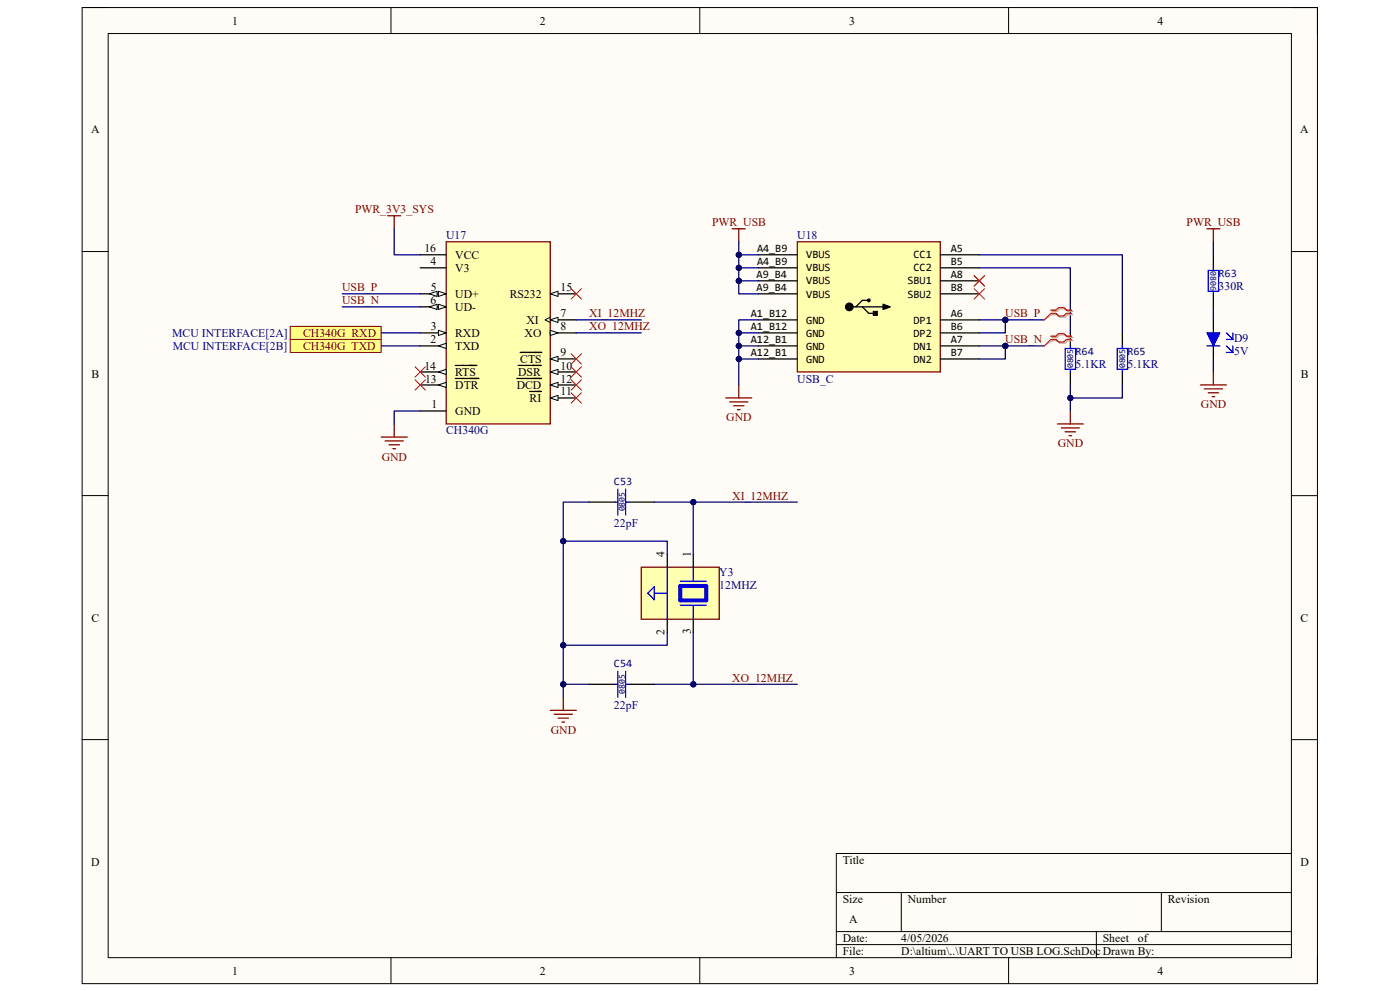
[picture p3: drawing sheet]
<svg xmlns="http://www.w3.org/2000/svg" width="420mm" height="297mm" viewBox="0 0 420 297" stroke-linecap="round" stroke-linejoin="round" font-family="sans-serif">
<path d="M24.6 2.3h370.6v292.5h-370.6z" fill-rule="evenodd" fill="#fffcf8"/>
<path d="M24.6 2.3h370.6v292.5h-370.6z" fill="none" stroke="#000" stroke-width=".3"/>
<path d="M32.4 10.1h355v276.9h-355z" fill-rule="evenodd" fill="#fffcf8"/>
<g fill="none" stroke="#000" stroke-width=".3">
<path d="M24.6 2.3h7.8M32.4 10.1h355v276.9h-355zM117.3 2.3v7.8M209.9 2.3v7.8M302.6 2.3v7.8M387.4 2.3h7.8v7.8M24.6 75.4h7.8M387.4 75.4h7.8M24.6 148.5h7.8M387.4 148.5h7.8M24.6 221.7h7.8M387.4 221.7h7.8"/>
<path d="M387.4 255.8h-136.5v31.2M250.9 267.5h136.5M250.9 279.2h136.5M270.4 267.5v11.7M328.9 279.2v7.8M348.4 267.5v11.7M117.3 287v7.8M209.9 287v7.8M250.9 283.1h136.5M302.6 287v7.8M395.2 287v7.8"/>
</g>
<path d="M239.2 72.5h42.9v39h-42.9z" fill-rule="evenodd" fill="#ffffb0"/>
<path d="M239.2 72.5h42.9v39h-42.9z" fill="none" stroke="#800000" stroke-width=".38"/>
<g fill="none" stroke="#000" stroke-width=".38">
<path d="M227.5 76.4h11.7M282.1 76.4h11.7M227.5 95.9h11.7M227.5 84.2h11.7M227.5 80.3h11.7M227.5 99.8h11.7M227.5 88.1h11.7M254.8 92h11.7M258.7 92l1.9 1.9h2M260.6 90h-1.9l-2 2M262 93.3h1.2v1.2h-1.2zM264.9 91.2l2.2 .8-2.2 .8z"/>
<path d="M282.1 95.9h11.7M282.1 84.2h11.7M282.1 80.3h11.7M282.1 99.8h11.7M282.1 88.1h11.7M227.5 103.7h11.7M227.5 107.6h11.7M282.1 103.7h11.7M282.1 107.6h11.7"/>
<circle cx="254.8" cy="92" r=".39"/>
<circle cx="260.6" cy="90" r=".39"/>
</g>
<g fill="#000">
<path d="M264.9 91.2l2.2 .8-2.2 .8z"/>
<path d="M262 93.3h1.2v1.2h-1.2z" fill-rule="evenodd"/>
<circle cx="254.8" cy="92" r=".39"/>
<circle cx="254.8" cy="92" r="1.17"/>
<circle cx="260.6" cy="90" r=".39"/>
</g>
<circle cx="254.8" cy="92" r="1.17" fill="none" stroke="#000" stroke-width=".3"/>
<path d="M133.9 72.5h31.2v54.6h-31.2z" fill-rule="evenodd" fill="#ffffb0"/>
<path d="M133.9 72.5h31.2v54.6h-31.2z" fill="none" stroke="#800000" stroke-width=".38"/>
<path d="M165.1 88.1h7.8" fill="none" stroke="#000" stroke-width=".38"/>
<path d="M165.1 88.1l2.3-.8v1.5z" fill="#f8fcff"/>
<path d="M165.1 88.1l2.3-.8v1.5z" fill="none" stroke="#000" stroke-width=".3"/>
<path d="M165.1 95.9h7.8" fill="none" stroke="#000" stroke-width=".38"/>
<path d="M165.1 95.9l2.3-.8v1.6z" fill="#f8fcff"/>
<path d="M165.1 95.9l2.3-.8v1.6zM165.1 95.1l-1.6 .8 1.6 .8" fill="none" stroke="#000" stroke-width=".3"/>
<path d="M165.1 99.8h7.8" fill="none" stroke="#000" stroke-width=".38"/>
<path d="M165.1 99l2.3 .8-2.3 .8z" fill="#f8fcff"/>
<path d="M165.1 99l2.3 .8-2.3 .8z" fill="none" stroke="#000" stroke-width=".3"/>
<path d="M165.1 107.6h7.8" fill="none" stroke="#000" stroke-width=".38"/>
<path d="M165.1 107.6l2.3-.8v1.6z" fill="#f8fcff"/>
<path d="M165.1 107.6l2.3-.8v1.6z" fill="none" stroke="#000" stroke-width=".3"/>
<path d="M156.1 105.6h6.4M165.1 111.5h7.8" fill="none" stroke="#000" stroke-width=".38"/>
<path d="M165.1 111.5l2.3-.8v1.6z" fill="#f8fcff"/>
<path d="M165.1 111.5l2.3-.8v1.6z" fill="none" stroke="#000" stroke-width=".3"/>
<path d="M155.5 109.5h6.8M165.1 115.4h7.8" fill="none" stroke="#000" stroke-width=".38"/>
<path d="M165.1 115.4l2.3-.8v1.6z" fill="#f8fcff"/>
<path d="M165.1 115.4l2.3-.8v1.6z" fill="none" stroke="#000" stroke-width=".3"/>
<path d="M155 113.4h7.5M165.1 119.3h7.8" fill="none" stroke="#000" stroke-width=".38"/>
<path d="M165.1 119.3l2.3-.8v1.6z" fill="#f8fcff"/>
<path d="M165.1 119.3l2.3-.8v1.6z" fill="none" stroke="#000" stroke-width=".3"/>
<path d="M126.1 76.4h7.8M126.1 80.3h7.8M126.1 88.1h7.8M158.9 117.3h3.5" fill="none" stroke="#000" stroke-width=".38"/>
<path d="M131.5 87.3l2.4 .8-2.4 .7z" fill="#f8fcff"/>
<path d="M131.5 87.3l2.4 .8-2.4 .7z" fill="none" stroke="#000" stroke-width=".3"/>
<path d="M128.8 88.1l2.3-.8v1.5z" fill="#f8fcff"/>
<path d="M128.8 88.1l2.3-.8v1.5z" fill="none" stroke="#000" stroke-width=".3"/>
<path d="M126.1 92h7.8" fill="none" stroke="#000" stroke-width=".38"/>
<path d="M131.5 91.2l2.4 .8-2.4 .8z" fill="#f8fcff"/>
<path d="M131.5 91.2l2.4 .8-2.4 .8z" fill="none" stroke="#000" stroke-width=".3"/>
<path d="M128.8 92l2.3-.8v1.6z" fill="#f8fcff"/>
<path d="M128.8 92l2.3-.8v1.6z" fill="none" stroke="#000" stroke-width=".3"/>
<path d="M126.1 99.8h7.8" fill="none" stroke="#000" stroke-width=".38"/>
<path d="M131.5 99l2.4 .8-2.4 .8z" fill="#f8fcff"/>
<path d="M131.5 99l2.4 .8-2.4 .8z" fill="none" stroke="#000" stroke-width=".3"/>
<path d="M126.1 103.7h7.8" fill="none" stroke="#000" stroke-width=".38"/>
<path d="M131.5 103.7l2.4-.8v1.6z" fill="#f8fcff"/>
<path d="M131.5 103.7l2.4-.8v1.6z" fill="none" stroke="#000" stroke-width=".3"/>
<path d="M126.1 111.5h7.8" fill="none" stroke="#000" stroke-width=".38"/>
<path d="M131.5 111.5l2.4-.8v1.6z" fill="#f8fcff"/>
<path d="M131.5 111.5l2.4-.8v1.6z" fill="none" stroke="#000" stroke-width=".3"/>
<path d="M126.1 115.4h7.8M136.6 109.5h6.4" fill="none" stroke="#000" stroke-width=".38"/>
<path d="M131.5 115.4l2.4-.8v1.6z" fill="#f8fcff"/>
<path d="M131.5 115.4l2.4-.8v1.6z" fill="none" stroke="#000" stroke-width=".3"/>
<path d="M136.6 113.4h7M126.1 123.2h7.8" fill="none" stroke="#000" stroke-width=".38"/>
<path d="M217.7 119.3h7.8M221.6 115.4v3.9M218.9 120.4h5.5M220.1 121.6h3.1M221.2 122.8h.8" fill="none" stroke="#800000" stroke-width=".38"/>
<path d="M192.4 170h23.4v15.6h-23.4z" fill-rule="evenodd" fill="#ffffb0"/>
<g fill="none" stroke="#800000" stroke-width=".38">
<path d="M219.7 68.6h3.9M221.6 68.6v3.9M317.2 127.1h7.8M318.4 128.2h5.4M319.5 129.4h3.2M320.7 130.6h.8M321.1 123.2v3.9M192.4 170h23.4v15.6h-23.4zM165.1 212.9h7.8M166.2 214.1h5.5M167.4 215.2h3.1M168.6 216.4h.8"/>
<path d="M169 209v3.9"/>
</g>
<path d="M204.1 175.6h7.8v4.3h-7.8z" fill="none" stroke="#00f" stroke-width="1.2"/>
<g fill="none" stroke="#00f" stroke-width=".38">
<path d="M319.5 104.5h3.2v6.2h-3.2zM321.1 103.7v.8M321.1 110.7v.8M335.1 104.5h3.2v6.2h-3.2zM336.7 103.7v.8M336.7 110.7v.8M184.6 150.5h.8M185.4 146.6v7.8M187.7 146.6v7.8M187.7 150.5h.8M194.3 177.8l2-2v3.9zM196.3 177.8h3.9"/>
<path d="M200.2 170v15.6M204.1 174.2h7.8M208 170v3.9M204.1 181.4h7.8M208 181.7v3.9M184.6 205.1h.8M185.4 201.2v7.8M187.7 201.2v7.8M187.7 205.1h.8"/>
</g>
<path d="M321.1 99.8v3.9M336.7 99.8v3.9M321.1 111.5v3.9M336.7 111.5v3.9M176.8 150.5h7.8M188.5 150.5h7.8M200.2 166.1v3.9M208 166.1v3.9M200.2 185.6v3.9M208 185.6v3.9M176.8 205.1h7.8M188.5 205.1h7.8" fill="none" stroke="#000" stroke-width=".38"/>
<circle cx="301.6" cy="95.9" r=".78" fill="#000080"/>
<circle cx="301.6" cy="95.9" r=".78" fill="none" stroke="#000080" stroke-width=".3"/>
<circle cx="301.6" cy="103.7" r=".78" fill="#000080"/>
<circle cx="301.6" cy="103.7" r=".78" fill="none" stroke="#000080" stroke-width=".3"/>
<path d="M292.2 82.6l3.1 3.1M292.2 86.5l3.1 3.1M295.3 82.6l-3.1 3.1M295.3 86.5l-3.1 3.1" fill="none" stroke="#f00" stroke-width=".3"/>
<path d="M362.1 68.6h3.9M364 68.6v3.9M360.1 115.4h7.8M361.3 116.5h5.4M362.5 117.7h3.1M363.6 118.9h.8M364 111.5v3.9" fill="none" stroke="#800000" stroke-width=".38"/>
<path d="M364 76.4v3.9M364 88.1v3.9M364 95.9v3.9M364 103.7v3.9" fill="none" stroke="#000" stroke-width=".38"/>
<path d="M362.5 81h3.1v6.3h-3.1zM364 80.3v.7M364 87.3v.8" fill="none" stroke="#00f" stroke-width=".38"/>
<path d="M362.1 99.8h3.9l-2 3.9z" fill="#00f"/>
<path d="M362.1 99.8h3.9l-2 3.9zM367.9 99.8l2 1.9M369.9 99.8v1.9M362.1 103.7h3.9M367.9 101.7h2M367.9 103.7l2 1.9M367.9 105.6h2M369.9 103.7v1.9" fill="none" stroke="#00f" stroke-width=".38"/>
<path d="M87.1 97.8h27.3v3.9h-27.3z" fill-rule="evenodd" fill="#ffff80"/>
<path d="M87.1 97.8h27.3v3.9h-27.3z" fill="none" stroke="#800000" stroke-width=".3"/>
<path d="M87.1 101.7h27.3v3.9h-27.3z" fill-rule="evenodd" fill="#ffff80"/>
<path d="M87.1 101.7h27.3v3.9h-27.3z" fill="none" stroke="#800000" stroke-width=".3"/>
<path d="M221.6 72.5v15.6h5.9" fill="none" stroke="#000080" stroke-width=".38"/>
<circle cx="221.6" cy="84.2" r=".78" fill="#000080"/>
<circle cx="221.6" cy="84.2" r=".78" fill="none" stroke="#000080" stroke-width=".3"/>
<circle cx="221.6" cy="80.3" r=".78" fill="#000080"/>
<circle cx="221.6" cy="80.3" r=".78" fill="none" stroke="#000080" stroke-width=".3"/>
<circle cx="221.6" cy="76.4" r=".78" fill="#000080"/>
<circle cx="221.6" cy="76.4" r=".78" fill="none" stroke="#000080" stroke-width=".3"/>
<path d="M172.9 95.9h19.5M172.9 99.8h19.5M196.3 150.5h11.7" fill="none" stroke="#000080" stroke-width=".38"/>
<circle cx="208" cy="150.5" r=".78" fill="#000080"/>
<circle cx="208" cy="150.5" r=".78" fill="none" stroke="#000080" stroke-width=".3"/>
<path d="M169 205.1h7.8" fill="none" stroke="#000080" stroke-width=".38"/>
<circle cx="169" cy="205.1" r=".78" fill="#000080"/>
<circle cx="169" cy="205.1" r=".78" fill="none" stroke="#000080" stroke-width=".3"/>
<path d="M176.8 150.5h-7.8v58.5" fill="none" stroke="#000080" stroke-width=".38"/>
<circle cx="169" cy="162.2" r=".78" fill="#000080"/>
<circle cx="169" cy="162.2" r=".78" fill="none" stroke="#000080" stroke-width=".3"/>
<circle cx="169" cy="193.4" r=".78" fill="#000080"/>
<circle cx="169" cy="193.4" r=".78" fill="none" stroke="#000080" stroke-width=".3"/>
<circle cx="169" cy="205.1" r=".78" fill="#000080"/>
<circle cx="169" cy="205.1" r=".78" fill="none" stroke="#000080" stroke-width=".3"/>
<path d="M169 162.2h31.2v3.9" fill="none" stroke="#000080" stroke-width=".38"/>
<circle cx="169" cy="162.2" r=".78" fill="#000080"/>
<circle cx="169" cy="162.2" r=".78" fill="none" stroke="#000080" stroke-width=".3"/>
<path d="M200.2 189.5v3.9h-31.2" fill="none" stroke="#000080" stroke-width=".38"/>
<circle cx="169" cy="193.4" r=".78" fill="#000080"/>
<circle cx="169" cy="193.4" r=".78" fill="none" stroke="#000080" stroke-width=".3"/>
<path d="M221.6 107.6h5.9" fill="none" stroke="#000080" stroke-width=".38"/>
<circle cx="221.6" cy="107.6" r=".78" fill="#000080"/>
<circle cx="221.6" cy="107.6" r=".78" fill="none" stroke="#000080" stroke-width=".3"/>
<path d="M221.6 103.7h5.9" fill="none" stroke="#000080" stroke-width=".38"/>
<circle cx="221.6" cy="103.7" r=".78" fill="#000080"/>
<circle cx="221.6" cy="103.7" r=".78" fill="none" stroke="#000080" stroke-width=".3"/>
<path d="M221.6 99.8h5.9" fill="none" stroke="#000080" stroke-width=".38"/>
<circle cx="221.6" cy="99.8" r=".78" fill="#000080"/>
<circle cx="221.6" cy="99.8" r=".78" fill="none" stroke="#000080" stroke-width=".3"/>
<path d="M221.6 84.2h5.9" fill="none" stroke="#000080" stroke-width=".38"/>
<circle cx="221.6" cy="84.2" r=".78" fill="#000080"/>
<circle cx="221.6" cy="84.2" r=".78" fill="none" stroke="#000080" stroke-width=".3"/>
<path d="M221.6 80.3h5.9" fill="none" stroke="#000080" stroke-width=".38"/>
<circle cx="221.6" cy="80.3" r=".78" fill="#000080"/>
<circle cx="221.6" cy="80.3" r=".78" fill="none" stroke="#000080" stroke-width=".3"/>
<path d="M221.6 76.4h5.9" fill="none" stroke="#000080" stroke-width=".38"/>
<circle cx="221.6" cy="76.4" r=".78" fill="#000080"/>
<circle cx="221.6" cy="76.4" r=".78" fill="none" stroke="#000080" stroke-width=".3"/>
<path d="M227.5 95.9h-5.9v19.5" fill="none" stroke="#000080" stroke-width=".38"/>
<circle cx="221.6" cy="99.8" r=".78" fill="#000080"/>
<circle cx="221.6" cy="99.8" r=".78" fill="none" stroke="#000080" stroke-width=".3"/>
<circle cx="221.6" cy="103.7" r=".78" fill="#000080"/>
<circle cx="221.6" cy="103.7" r=".78" fill="none" stroke="#000080" stroke-width=".3"/>
<circle cx="221.6" cy="107.6" r=".78" fill="#000080"/>
<circle cx="221.6" cy="107.6" r=".78" fill="none" stroke="#000080" stroke-width=".3"/>
<path d="M293.8 76.4h42.9v23.4M293.8 80.3h27.3v19.5M321.1 115.4v3.9" fill="none" stroke="#000080" stroke-width=".38"/>
<circle cx="321.1" cy="119.3" r=".78" fill="#000080"/>
<circle cx="321.1" cy="119.3" r=".78" fill="none" stroke="#000080" stroke-width=".3"/>
<path d="M336.7 115.4v3.9h-15.6v3.9" fill="none" stroke="#000080" stroke-width=".38"/>
<circle cx="321.1" cy="119.3" r=".78" fill="#000080"/>
<circle cx="321.1" cy="119.3" r=".78" fill="none" stroke="#000080" stroke-width=".3"/>
<path d="M293.8 95.9h19.5" fill="none" stroke="#000080" stroke-width=".38"/>
<circle cx="301.6" cy="95.9" r=".78" fill="#000080"/>
<circle cx="301.6" cy="95.9" r=".78" fill="none" stroke="#000080" stroke-width=".3"/>
<path d="M301.6 95.9v3.9h-7.8" fill="none" stroke="#000080" stroke-width=".38"/>
<circle cx="301.6" cy="95.9" r=".78" fill="#000080"/>
<circle cx="301.6" cy="95.9" r=".78" fill="none" stroke="#000080" stroke-width=".3"/>
<path d="M293.8 103.7h19.5" fill="none" stroke="#000080" stroke-width=".38"/>
<circle cx="301.6" cy="103.7" r=".78" fill="#000080"/>
<circle cx="301.6" cy="103.7" r=".78" fill="none" stroke="#000080" stroke-width=".3"/>
<path d="M301.6 103.7v3.9h-7.8" fill="none" stroke="#000080" stroke-width=".38"/>
<circle cx="301.6" cy="103.7" r=".78" fill="#000080"/>
<circle cx="301.6" cy="103.7" r=".78" fill="none" stroke="#000080" stroke-width=".3"/>
<path d="M118.3 68.6v7.8h7.8M364 72.5v3.9M102.7 88.1h23.4M102.7 92h23.4M114.4 99.8h11.7M364 92v3.9M114.4 103.7h11.7M364 107.6v3.9M126.1 123.2h-7.8v3.9M208 189.5v15.6" fill="none" stroke="#000080" stroke-width=".38"/>
<path d="M116.3 64.7h3.9M118.3 64.7v3.9M114.4 131h7.8M115.5 132.1h5.5M116.7 133.3h3.1M117.9 134.5h.7M118.3 127.1v3.9" fill="none" stroke="#800000" stroke-width=".38"/>
<g fill="none" stroke="#f00" stroke-width=".3">
<path d="M171.3 86.5l3.1 3.1M174.4 86.5l-3.1 3.1M292.2 82.6l3.1 3.1M295.3 82.6l-3.1 3.1M124.5 109.9l3.1 3.1M124.5 113.8l3.1 3.1M127.6 109.9l-3.1 3.1M127.6 113.8l-3.1 3.1M171.3 106l3.1 3.1M171.3 109.9l3.1 3.1M171.3 113.8l3.1 3.1M171.3 117.7l3.1 3.1"/>
<path d="M174.4 106l-3.1 3.1M174.4 109.9l-3.1 3.1M174.4 113.8l-3.1 3.1M174.4 117.7l-3.1 3.1"/>
</g>
<circle cx="208" cy="205.1" r=".78" fill="#000080"/>
<circle cx="208" cy="205.1" r=".78" fill="none" stroke="#000080" stroke-width=".3"/>
<path d="M196.3 205.1h42.9" fill="none" stroke="#000080" stroke-width=".38"/>
<circle cx="208" cy="205.1" r=".78" fill="#000080"/>
<circle cx="208" cy="205.1" r=".78" fill="none" stroke="#000080" stroke-width=".3"/>
<path d="M239.2 150.5h-31.2v15.6" fill="none" stroke="#000080" stroke-width=".38"/>
<circle cx="208" cy="150.5" r=".78" fill="#000080"/>
<circle cx="208" cy="150.5" r=".78" fill="none" stroke="#000080" stroke-width=".3"/>
<path d="M315.6 93.3h1.6l.8-.7h1.5l.8 .7h1.6M315.6 94.3h1.6l.8 .8h1.5l.8-.8h1.6M315.6 101.1h1.6l.8-.7h1.5l.8 .7h1.6M315.6 102.1h1.6l.8 .8h1.5l.8-.8h1.6" fill="none" stroke="#d0a19e" stroke-width=".38"/>
<path d="M315.6 94.3l-2.3 1.6M315.6 102.1l-2.3 1.6" fill="none" stroke="#d0a19e" stroke-width=".3"/>
<path d="M315.2 92.9h1.6l.8-.7h1.6l.7 .7h1.6M315.2 93.9h1.6l.8 .8h1.6l.7-.8h1.6M315.2 100.8h1.6l.8-.8h1.6l.7 .8h1.6M315.2 101.7h1.6l.8 .8h1.6l.7-.8h1.6" fill="none" stroke="#f00" stroke-width=".38"/>
<path d="M315.2 93.9l-1.9 2M315.2 101.7l-1.9 2" fill="none" stroke="#f00" stroke-width=".3"/>
<g font-size="3.5">
<text x="69.6" y="7.4">1</text>
<text x="162" y="7.4">2</text>
<text x="254.8" y="7.4">3</text>
<text x="347.3" y="7.4">4</text>
<text x="27.3" y="40">A</text>
<text x="390.1" y="40">A</text>
<text x="127.3" y="75.6">16</text>
<text x="136.6" y="77.6">VCC</text>
<text x="129.1" y="79.5">4</text>
<text x="136.6" y="81.4">V3</text>
<text x="129.2" y="87.3">5</text>
<text x="136.6" y="89.3">UD+</text>
<text x="152.9" y="89.3">RS232</text>
<text x="168.2" y="87.3">15</text>
<text x="129.1" y="91.2">6</text>
<text x="136.6" y="93.2">UD-</text>
<text x="168.2" y="95.1">7</text>
<text x="129.3" y="99">3</text>
<text x="136.6" y="101">RXD</text>
<text x="157.4" y="101">XO</text>
<text x="157.9" y="97.1">XI</text>
<text x="168.2" y="99">8</text>
<text x="129.1" y="102.9">2</text>
<text x="136.6" y="104.9">TXD</text>
<text x="168.2" y="106.8">9</text>
<text x="27.5" y="113.2">B</text>
<text x="127.3" y="110.7">14</text>
<text x="136.6" y="112.7">RTS</text>
<text x="155.4" y="112.7">DSR</text>
<text x="156.1" y="108.8">CTS</text>
<text x="168.2" y="110.7">10</text>
<text x="390.2" y="113.2">B</text>
<text x="127.5" y="114.6">13</text>
<text x="136.6" y="116.6">DTR</text>
<text x="155" y="116.6">DCD</text>
<text x="168.2" y="114.6">12</text>
<text x="168.2" y="118.5">11</text>
<text x="129.4" y="122.4">1</text>
<text x="136.6" y="124.4">GND</text>
<text x="158.9" y="120.5">RI</text>
<text x="199.4" y="166.9" transform="rotate(-90 199.4 166.9)">4</text>
<text x="207.2" y="166.9" transform="rotate(-90 207.2 166.9)">1</text>
<text x="27.4" y="186.3">C</text>
<text x="199.4" y="190.3" transform="rotate(-90 199.4 190.3)">2</text>
<text x="207.2" y="190.2" transform="rotate(-90 207.2 190.2)">3</text>
<text x="390.2" y="186.3">C</text>
<text x="27.3" y="259.5">D</text>
<text x="252.8" y="259">Title</text>
<text x="390.1" y="259.5">D</text>
<text x="252.8" y="270.6">Size</text>
<text x="272.3" y="270.6">Number</text>
<text x="350.4" y="270.6">Revision</text>
<text x="254.8" y="276.5">A</text>
<text x="252.8" y="282.4">Date:</text>
<text x="252.8" y="286.3">File:</text>
<text x="270.4" y="286.3">D:\altium\..\UART TO USB LOG.SchDoc Drawn By:</text>
<text x="270.4" y="282.4">4/05/2026</text>
<text x="330.8" y="282.4">Sheet</text>
<text x="341.3" y="282.4">of</text>
<text x="69.6" y="292.1">1</text>
<text x="162" y="292.1">2</text>
<text x="254.8" y="292.1">3</text>
<text x="347.3" y="292.1">4</text>
</g>
<g font-size="3.5" fill="#800000">
<text x="106.5" y="63.9">PWR_3V3_SYS</text>
<text x="213.6" y="67.8">PWR_USB</text>
<text x="356" y="67.8">PWR_USB</text>
<text x="102.7" y="87.3">USB_P</text>
<text x="102.7" y="91.2">USB_N</text>
<text x="176.8" y="95.1">XI_12MHZ</text>
<text x="301.6" y="95.1">USB_P</text>
<text x="90.9" y="101">CH340G_RXD</text>
<text x="176.8" y="99">XO_12MHZ</text>
<text x="90.9" y="104.9">CH340G_TXD</text>
<text x="301.6" y="102.9">USB_N</text>
<text x="360.3" y="122.4">GND</text>
<text x="217.9" y="126.3">GND</text>
<text x="317.3" y="134.1">GND</text>
<text x="114.5" y="138">GND</text>
<text x="219.7" y="149.7">XI_12MHZ</text>
<text x="219.7" y="204.3">XO_12MHZ</text>
<text x="165.2" y="220">GND</text>
</g>
<g font-size="3.5" fill="#000080">
<text x="133.9" y="71.7">U17</text>
<text x="239.2" y="71.7">U18</text>
<text x="365.5" y="86.9">330R</text>
<text x="51.6" y="101">MCU INTERFACE[2A]</text>
<text x="51.8" y="104.9">MCU INTERFACE[2B]</text>
<text x="370.2" y="106.4">5V</text>
<text x="370.2" y="102.5">D9</text>
<text x="322.7" y="110.3">5.1KR</text>
<text x="338.2" y="110.3">5.1KR</text>
<text x="239.2" y="114.6">USB_C</text>
<text x="133.9" y="130.2">CH340G</text>
<text x="184.2" y="157.9">22pF</text>
<text x="215.8" y="172.8">Y3</text>
<text x="215.8" y="176.7">12MHZ</text>
<text x="184.2" y="212.5">22pF</text>
</g>
<g font-size="3.3">
<text x="227.1" y="75.5">A4_B9</text>
<text x="241.9" y="77.5">VBUS</text>
<text x="274.1" y="77.5">CC1</text>
<text x="285.2" y="75.5">A5</text>
<text x="227" y="83.3">A9_B4</text>
<text x="227.1" y="79.4">A4_B9</text>
<text x="241.9" y="81.4">VBUS</text>
<text x="274.1" y="81.4">CC2</text>
<text x="285.2" y="83.3">A8</text>
<text x="285.2" y="79.4">B5</text>
<text x="227" y="87.2">A9_B4</text>
<text x="241.9" y="85.3">VBUS</text>
<text x="241.9" y="89.2">VBUS</text>
<text x="272.2" y="89.2">SBU2</text>
<text x="272.2" y="85.3">SBU1</text>
<text x="285.2" y="87.2">B8</text>
<text x="225.3" y="95">A1_B12</text>
<text x="285.2" y="95">A6</text>
<text x="225.3" y="98.9">A1_B12</text>
<text x="241.9" y="97">GND</text>
<text x="241.9" y="100.9">GND</text>
<text x="274.1" y="97">DP1</text>
<text x="274.1" y="100.9">DP2</text>
<text x="285.2" y="98.9">B6</text>
<text x="225.3" y="102.8">A12_B1</text>
<text x="225.3" y="106.7">A12_B1</text>
<text x="241.9" y="104.8">GND</text>
<text x="274.1" y="104.8">DN1</text>
<text x="285.2" y="102.8">A7</text>
<text x="285.2" y="106.7">B7</text>
<text x="241.9" y="108.7">GND</text>
<text x="274.1" y="108.7">DN2</text>
</g>
<g font-size="3.3" fill="#000080">
<text x="365.5" y="82.9">R63</text>
<text x="322.7" y="106.3">R64</text>
<text x="338.2" y="106.3">R65</text>
<text x="184.2" y="145.3">C53</text>
<text x="184.2" y="199.9">C54</text>
</g>
<g font-size="2.7" fill="#000080">
<text x="363.1" y="81.3" transform="rotate(90 363.1 81.3)">0806</text>
<text x="322" y="110.4" transform="rotate(-90 322 110.4)">0805</text>
<text x="337.6" y="110.4" transform="rotate(-90 337.6 110.4)">0805</text>
<text x="187.4" y="153.3" transform="rotate(-90 187.4 153.3)">0805</text>
<text x="187.4" y="207.9" transform="rotate(-90 187.4 207.9)">0805</text>
</g>
</svg>
